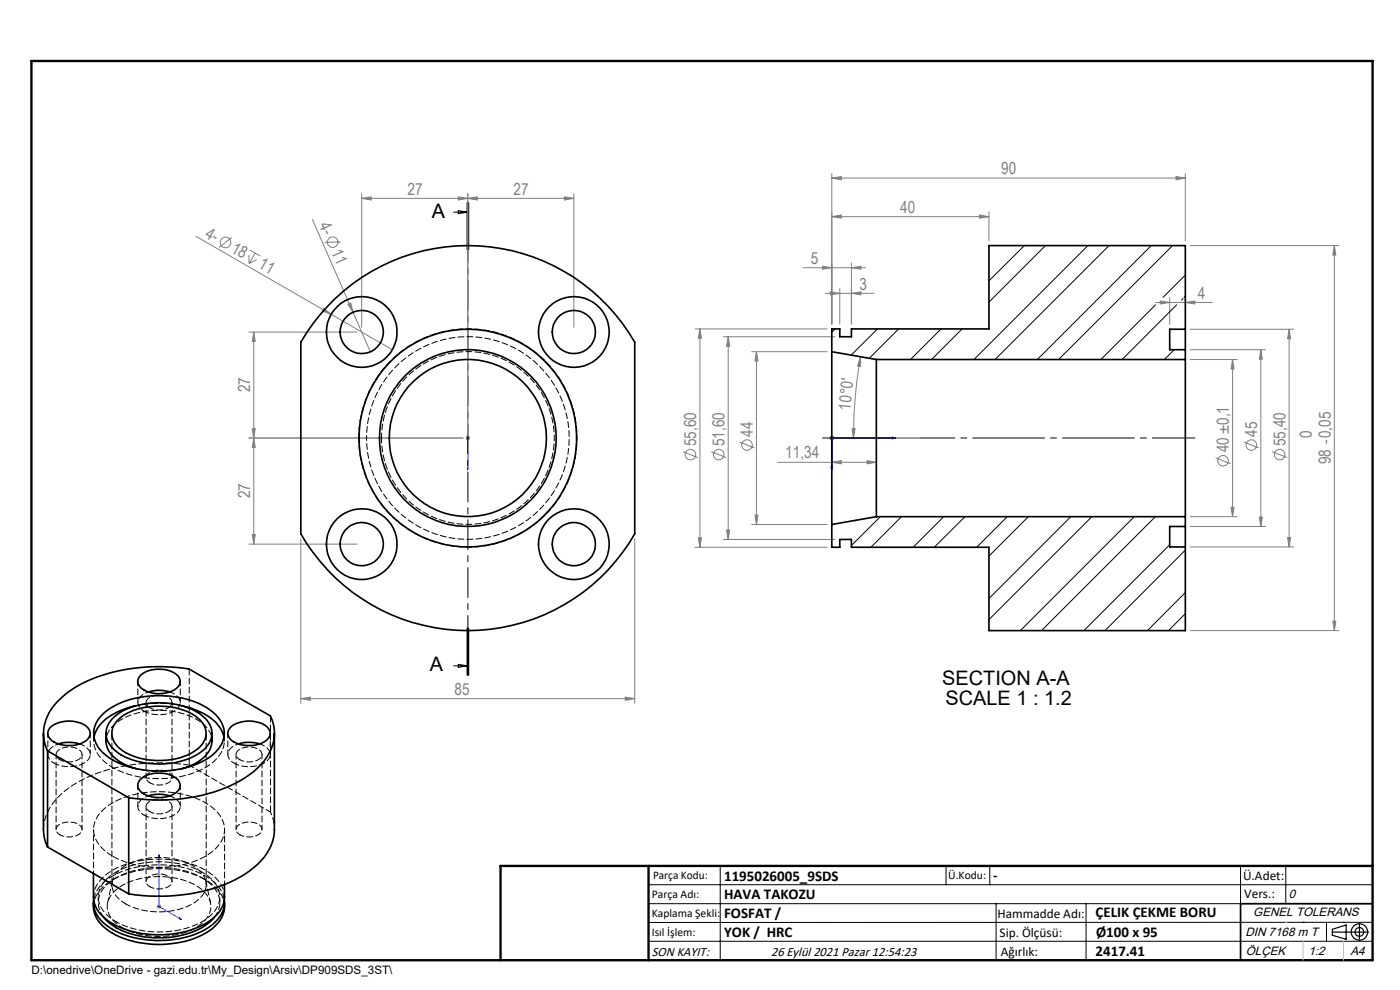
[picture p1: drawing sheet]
<svg xmlns="http://www.w3.org/2000/svg" width="297mm" height="210mm" viewBox="0 0 297 210" stroke-linecap="round" stroke-linejoin="round" font-family="sans-serif">
<g fill="none" stroke="#808080" stroke-width=".21">
<path d="M176.5 37.8l2-.3v.6zM176.5 36.8v31.9M176.5 37.8h75M249.5 37.5l2 .3-2 .3zM251.5 36.8v14.3M41.6 50.1l41.6 24.1M49.2 50.4l-2.7 2.1M52.8 54.1v1.8M53 53l2.2 1.3M54.2 53.7l-1.4 2.2M54.5 55.1l-1.7 .8M66.3 46.6l12.3 28"/>
<path d="M72.3 51.3l-3.4 .1M76.7 42.1l2-.3v.6zM76.7 41.1v28.3M76.7 42.1h45M97.2 41.8l2 .3-2 .3zM99.2 42.1l2-.3v.6zM99.2 41.1v50.8M119.7 41.8l2 .3-2 .3zM121.7 41.1v28.3M170.4 56.8h13.2M174.5 56.5l2 .3-2 .3zM176.5 46l2-.4v.7z"/>
<path d="M176.5 46h33.3M180.6 56.8l2-.3v.6zM180.6 55.8v12.9M207.8 45.6l2 .4-2 .3zM209.8 44.9v6.2M252.5 52.1h31.6M283.1 52.1l.3 2h-.6zM283.1 52.1v81.7M52.8 70.4h22.9M53.8 70.4v45M53.8 70.4l.4 2h-.7zM68.7 65.4l1.5 1.3-1.8-.7z"/>
<path d="M73.8 64.5l.6-.2 .5 1.9zM147.5 69.8h28M148.5 69.8l.3 1.9h-.7zM148.5 69.8v46.3M153.5 71.4h23.6M154.5 71.4l.3 2h-.7zM154.5 71.4v43M159.5 74.6h16M160.5 74.6l.3 2h-.6zM160.5 74.6v36.7M175.1 62.2h10.3M176.1 61.9l2.1 .3-2.1 .3z"/>
<path d="M178.2 61.2v7.5M180.6 62.2l2-.3v.6zM182.6 75.7v2l-.7-.1zM182.6 75.7a101.4 101.4 0 0 0-1.6 17.2M245.1 64.2h12.1M246.1 63.8l2 .4-2 .3zM248.1 63.1v5.8M251.5 64.2l2-.4v.7zM252.5 69.8h22M252.5 74.2h16M252.5 76.3h10M261.5 76.3l.3 2h-.6z"/>
<path d="M261.5 76.3v33.3M267.5 74.2l.3 2h-.6zM267.5 74.2v37.5M273.5 69.8l.3 2.1h-.6zM273.5 69.8v46.2M52.8 92.9h45.4M53.5 90.9h.7l-.4 2zM53.8 92.9l.4 2h-.7zM98.7 92.9h1M98.9 92.6l.7 .7M99.2 92.4v1M99.6 92.6l-.7 .7"/>
<path d="M144.9 95.8l3.2 1.3M150.9 95.8l3.2 1.3M156.9 93.8l3.2 1.2M165 98.1h20.9M176 92.9h1M176.1 92.6l.7 .7M176.5 98.1l2-.4v.7zM176.5 92.4v1M176.8 92.6l-.7 .7M180.8 90.9h.6l-.4 2zM183.9 97.7l2 .4-2 .3zM257.9 97.1l3.2 1.3"/>
<path d="M263.9 93.8l3.2 1.2M269.9 95.8l3.2 1.3M52.8 115.4h22.9M53.5 113.4h.7l-.4 2zM63.8 114.3v34.9M134.7 114.3v34.9M147.5 116.1h28M148.1 114.1h.7l-.3 2zM153.5 114.4h23.6M154.1 112.4h.7l-.3 2zM159.5 111.3h16M160.2 109.2h.6l-.3 2.1z"/>
<path d="M252.5 116h22M252.5 111.7h16M252.5 109.6h10M261.2 107.6h.6l-.3 2zM267.2 109.7h.6l-.3 2zM273.2 114h.6l-.3 2zM252.5 133.8h31.6M282.8 131.8h.6l-.3 2zM63.8 148.2l2-.3v.6zM63.8 148.2h70.9M132.6 147.9l2.1 .3-2.1 .3zM33.2 192.3h1"/>
<path d="M33.4 191.9l.7 .7M33.7 191.8v1M34.1 191.9l-.7 .7"/>
<circle cx="47.8" cy="51.4" r="1.13"/>
<circle cx="70.6" cy="51.4" r="1.11"/>
<circle cx="146.5" cy="96.4" r="1.12"/>
<circle cx="152.5" cy="96.4" r="1.12"/>
<circle cx="158.5" cy="94.4" r="1.12"/>
<circle cx="259.5" cy="97.7" r="1.12"/>
<circle cx="265.5" cy="94.4" r="1.12"/>
<circle cx="271.5" cy="96.4" r="1.12"/>
</g>
<g fill="none" stroke="#000" stroke-width=".25">
<path d="M282.6 197.7h7.8M282.6 197.1l3-.9v3l-3-.8zM288.4 195.8v3.8M106.2 203.7h185"/>
<circle cx="288.4" cy="197.7" r="1.74"/>
<circle cx="288.4" cy="197.7" r=".93"/>
</g>
<path d="M99.2 99.7v-.7v.7M99.2 92.8v.3zM99.2 92.9h.1M99.2 92.9v6.8M176.3 99h.3l-.1 .7zM189.3 92.8l.7 .1-.7 .2zM190 92.9h-13.5v6.8M33.7 181.2l.1 .7-.2-.2zM33.7 181.2v11.1l4.8 2.8M38 194.7l.5 .4-.5-.2z" fill="none" stroke="#00f" stroke-width=".21"/>
<path d="M253.5 92.9h-79" fill="none" stroke="#000" stroke-width=".21" stroke-dasharray="15.2 1.3 1.3 1.3" stroke-dashoffset="6.2"/>
<path d="M99.3 43v100.2" fill="none" stroke="#000" stroke-width=".21" stroke-dasharray="6.3 1.3 1.3 1.3" stroke-dashoffset="3.9"/>
<g fill="none" stroke="#000" stroke-width=".21">
<path d="M96.2 45h3M97.2 44.7l2 .3-2 .3zM99.1 43v10M99.3 43v10M99.4 43v10M99.1 133.2v10M99.3 133.2v10M99.4 133.2v10zM96.2 141.2h3M97.2 140.9l2 .3-2 .4zM137.6 187.7h153.6M137.6 191.7h153.6"/>
<path d="M137.6 199.7h153.6M152.8 183.7v20M200.7 183.7v4M210 183.7v4M211.3 191.7v12M230.4 191.7v12M263.2 183.7v20M272.8 183.7v8M276.4 195.6h.1M281.4 195.6v4.1M285 195.6h.1M291.2 195.6l-153.6 .1"/>
</g>
<path d="M291.2 191.7h-28v12" fill="none" stroke="#000" stroke-width=".35"/>
<path d="M6.7 12.9h284.5v190.8h-284.5zM137.6 183.7v20M291.2 183.7h-185v20" fill="none" stroke="#000" stroke-width=".5"/>
<path d="M176.5 92.9h18.6" fill="none" stroke="#c0c0c0" stroke-width=".21" stroke-dasharray="15.2 1.3 1.3 1.3" stroke-dashoffset="7.8"/>
<path d="M276.4 199.7v4M285 199.7v4" fill="none" stroke="#c0c0c0" stroke-width=".21"/>
<path d="M272.8 195.6h.1" fill="none" stroke="#c0c0c0" stroke-width=".25"/>
<path d="M182.6 75.7v2l-.7-.1zM180.8 90.9h.6l-.4 2z" fill="#808080"/>
<g fill="#00f">
<path d="M99.2 99v.7zM99.2 92.8v.3z"/>
<path d="M176.3 99h.3l-.1 .7zM189.3 92.8l.7 .1-.7 .2zM176.3 99h.3l-.1 .7zM189.3 92.8l.7 .1-.7 .2zM38 194.7l.5 .4-.5-.2zM33.7 181.2l.1 .7-.2-.2z"/>
</g>
<g fill="#808080">
<path d="M73.8 64.5l.6-.2 .5 1.9z"/>
<path d="M68.7 65.4l1.5 1.3-1.8-.7z"/>
<path d="M132.6 147.9l2.1 .3-2.1 .3zM63.8 148.2l2-.3v.6z"/>
<path d="M97.2 41.8l2 .3-2 .3zM76.7 42.1l2-.3v.6zM251.5 64.2l2-.4v.7zM246.1 63.8l2 .4-2 .3zM183.9 97.7l2 .4-2 .3zM176.5 98.1l2-.4v.7zM207.8 45.6l2 .4-2 .3zM176.5 46l2-.4v.7zM180.6 56.8l2-.3v.6zM174.5 56.5l2 .3-2 .3z"/>
<path d="M53.5 90.9h.7l-.4 2zM53.8 70.4l.4 2h-.7z"/>
<path d="M53.8 92.9l.4 2h-.7zM53.5 113.4h.7l-.4 2zM273.5 69.8l.3 2.1h-.6zM273.2 114h.6l-.3 2zM267.5 74.2l.3 2h-.6zM267.2 109.7h.6l-.3 2zM261.5 76.3l.3 2h-.6zM261.2 107.6h.6l-.3 2zM148.5 69.8l.3 1.9h-.7zM148.1 114.1h.7l-.3 2zM283.1 52.1l.3 2h-.6zM282.8 131.8h.6l-.3 2zM160.5 74.6l.3 2h-.6zM160.2 109.2h.6l-.3 2.1zM154.5 71.4l.3 2h-.7zM154.1 112.4h.7l-.3 2z"/>
<path d="M99.2 42.1l2-.3v.6zM119.7 41.8l2 .3-2 .3zM176.5 37.8l2-.3v.6zM249.5 37.5l2 .3-2 .3zM176.1 61.9l2.1 .3-2.1 .3zM180.6 62.2l2-.3v.6z"/>
</g>
<g fill="none" stroke="#000" stroke-width=".35">
<path d="M71.2 63.3a40.9 40.9 0 0 1 63.5 9.3v40.6a40.8 40.8 0 0 1-70.9 0v-40.6a40.7 40.7 0 0 1 7.4-9.3zM176.5 74.6v36.7M176.5 74.6l9.4 1.7M185.9 76.3v33.3M185.9 76.3h65.6M251.5 76.3v33.3M251.5 69.8v4.4M251.5 69.8v-17.7h-41.7v17.7h-29.2v1.6h-2.4v-1.6h-1.7v4.8M251.5 74.2v2.1M251.5 69.8h-3.4v4.4h3.4M176.5 111.3v4.8h1.7v-1.7h2.4v1.7h29.2v17.7h41.7v-17.8M185.9 109.6l-9.4 1.7"/>
<path d="M185.9 109.6h65.6M251.5 111.7v4.3M251.5 109.6v2.1M251.5 111.7h-3.4v4.3h3.4M9.2 155.6v20.8a7.9 7.9 0 0 0 .9 3.3M10.1 159.3a9.3 9.3 0 0 1 2.8-11.1 28.2 28.2 0 0 1 15.9-6.5 41.2 41.2 0 0 1 11.3 .2l17.3 10a9.3 9.3 0 0 1-2.8 11.1 29.4 29.4 0 0 1-17.3 6.6l-4.4 .1-5.6-.5M10.1 159.3l17.2 9.9M10.1 159.3v20.4M10.8 154.2a6.4 6.4 0 0 1 7.9 .2 2 2 0 0 1-1.2 3.2 6.7 6.7 0 0 1-6.8-.8 1.7 1.7 0 0 1 .1-2.6zM12.4 157.8a8 8 0 0 1 4.5 0M21.6 151.7a16.3 16.3 0 0 1 11-4.1 18.2 18.2 0 0 1 13.2 4 5.2 5.2 0 0 1-.2 8.1 17.5 17.5 0 0 1-12.3 3.8 17.6 17.6 0 0 1-11.3-3.7 5.3 5.3 0 0 1-.4-8.1zM22.5 155.6a5.7 5.7 0 0 0 3.3 6.2l3 1.2"/>
<path d="M23.8 152.5a14.5 14.5 0 0 1 11.1-3.4 13.2 13.2 0 0 1 9 3.6 4.3 4.3 0 0 1-.7 6.4 16.4 16.4 0 0 1-14.3 2.3 8.6 8.6 0 0 1-6.2-4.6 4.4 4.4 0 0 1 1.1-4.3zM25.3 152.5a14.2 14.2 0 0 1 11.7-2.4 9.4 9.4 0 0 1 6.2 3.6 3.9 3.9 0 0 1-1.5 5.4 15 15 0 0 1-16.2-.3 3.9 3.9 0 0 1-.2-6.3zM28.8 149.7a13.1 13.1 0 0 0-8.1 4.7l-.8 2M29.9 143.2a6.5 6.5 0 0 1 7.9 .2 1.85 1.85 0 0 1-.8 2.9 6.4 6.4 0 0 1-7.4-.8 1.63 1.63 0 0 1 .3-2.3zM31.5 146.8a7.2 7.2 0 0 1 4.5 0M38.6 149.7a13.1 13.1 0 0 1 8 4.6l.9 2.1M45 155.6a6.2 6.2 0 0 1-4.4 6.7l-2 .7M49 154.2a6.4 6.4 0 0 1 7.9 .2 1.82 1.82 0 0 1-.8 2.9 6.6 6.6 0 0 1-7.2-.5 1.73 1.73 0 0 1 .1-2.6zM50.6 157.8a8 8 0 0 1 4.5 0M58.2 155.6v20.4a11.2 11.2 0 0 1-5.2 8.7 34.3 34.3 0 0 1-21.5 5.4l-4.2-.5M10.1 179.7l17.2 9.9M27.3 169.2v20.4"/>
<path d="M29.9 165.2a6.5 6.5 0 0 1 7.9 .2 1.86 1.86 0 0 1-.8 3 6.8 6.8 0 0 1-7.2-.5 1.7 1.7 0 0 1 .1-2.7zM31.5 168.8a7.2 7.2 0 0 1 4.5 0M19.8 185.3v5a6.4 6.4 0 0 0 3.4 5.2 21.2 21.2 0 0 0 21.2-.1 6.4 6.4 0 0 0 3.2-5.1v-2.7M19.8 191.5a6.4 6.4 0 0 0 3.4 6 21.2 21.2 0 0 0 21.2-.1 6.4 6.4 0 0 0 3.2-5.9M19.9 190.9a6.1 6.1 0 0 0 3.3 5.8 21.3 21.3 0 0 0 16.3 2.1 11.1 11.1 0 0 0 7.7-5.4 4.5 4.5 0 0 0 .4-2.5M21.9 194.5a13.2 13.2 0 0 0 8.8 4.2 19.3 19.3 0 0 0 12.8-2.4l1.2-.9 .8-.9"/>
<circle cx="76.7" cy="70.4" r="4.6"/>
<circle cx="76.7" cy="70.4" r="7.5"/>
<circle cx="121.7" cy="70.4" r="7.5"/>
<circle cx="121.7" cy="70.4" r="4.6"/>
<circle cx="99.2" cy="92.9" r="16.7"/>
<circle cx="99.2" cy="92.9" r="18.7"/>
<circle cx="99.3" cy="92.9" r="23.1"/>
<circle cx="76.7" cy="115.4" r="4.6"/>
<circle cx="76.7" cy="115.4" r="7.5"/>
<circle cx="121.7" cy="115.4" r="7.5"/>
<circle cx="121.7" cy="115.4" r="4.6"/>
</g>
<g fill="none" stroke="#000" stroke-width=".21" stroke-dasharray="1.3 .6" stroke-dashoffset=".3">
<path d="M76.1 92.9a23.2 23.2 0 0 0 34.2 20.4 23.2 23.2 0 0 0 1.5-39.8 23.2 23.2 0 0 0-35.6 17.7l-.1 1.7M10.2 155.5v4.5M29.2 144.5v4.5M31 149v15.9M38.2 149v-4.5M48.3 155.5v4.5M11.9 160v16M17.4 176v-16M19.2 160v-4.5M29.2 166.6v4.5M31 171.1v15.9M36.5 164.9v-15.9"/>
<path d="M38.2 171.1v-4.5M50.1 160v16M55.6 176v-16M57.3 160v-4.5M36.5 187v-15.9M47.6 190.2a6.7 6.7 0 0 0-3.7-5.4 21.5 21.5 0 0 0-20.5 .1 6.6 6.6 0 0 0-3.6 5.3M47.6 192.3a6.7 6.7 0 0 0-3.7-5.5 21.5 21.5 0 0 0-20.5 .1 6.6 6.6 0 0 0-3.6 5.4"/>
</g>
<path d="M77.8 92.9a21.5 21.5 0 0 0 31.7 18.9 21.5 21.5 0 0 0 1.5-36.9 21.5 21.5 0 0 0-33.2 16.3v1.7M45 157.2a5.5 5.5 0 0 0-3.3-4.6 17.2 17.2 0 0 0-16.9 .6 5.1 5.1 0 0 0-2.3 4M19.8 176v9.3M23.9 162.8a21.3 21.3 0 0 0 20.5-.5 6.1 6.1 0 0 0 3.1-5.9" fill="none" stroke="#000" stroke-width=".21" stroke-dasharray="1.3 .6" stroke-dashoffset=".7"/>
<path d="M80.9 92.9a18.3 18.3 0 0 0 27.1 16.1 18.3 18.3 0 0 0 1.3-31.4 18.3 18.3 0 0 0-28.3 13.8l-.1 1.5M30.6 150.8a6.6 6.6 0 0 0 7.1-.6 1.93 1.93 0 0 0-1-3.1l-.7-.3M11.5 161.9a6.6 6.6 0 0 0 7.1-.7 1.93 1.93 0 0 0-1-3.1l-.7-.3M30.6 172.9a6.6 6.6 0 0 0 7.1-.6 1.93 1.93 0 0 0-1-3.2l-.7-.3M40.1 162.3l17.3 10M49.7 161.9a6.6 6.6 0 0 0 7.1-.7 1.93 1.93 0 0 0-1-3.1l-.7-.3M23.8 186.9l-1 4.6M26.7 191.7a15.3 15.3 0 0 0 15-.5 4 4 0 0 0 .3-6.8 15 15 0 0 0-13.6-1.6 6.5 6.5 0 0 0-4.6 4.2 4.7 4.7 0 0 0 2.9 4.7M44.7 191.5l-1-4.6" fill="none" stroke="#000" stroke-width=".21" stroke-dasharray="1.3 .6" stroke-dashoffset=".2"/>
<g fill="none" stroke="#000" stroke-width=".21">
<path d="M217.3 52.1l-7.5 7.5M221.8 52.1l-12 12M230.8 52.1l-24.2 24.2M235.3 52.1l-24.2 24.2M244.2 52.1l-24.1 24.2M248.7 52.1l-24.1 24.2M251.5 58.3l-4.8 4.8M177.2 69.8l-.7 .7M186.2 69.8l-5.6 5.5M190.6 69.8l-6.2 6.2M199.6 69.8l-6.5 6.5M204.1 69.8l-6.5 6.5"/>
<path d="M245.1 64.7l-11.6 11.6M249.1 74.2l-2.1 2.1M249.6 64.7l-11.5 11.6M251 63.3l-.4 .4M251.5 62.8l-.3 .3M186.8 109.6l-6.2 6.1M191.2 109.6l-6.5 6.5M200.2 109.6l-6.5 6.5M204.7 109.6l-6.5 6.5M213.7 109.6l-6.5 6.5M218.2 109.6l-8.4 8.4M227.2 109.6l-17.4 17.4"/>
<path d="M231.6 109.6l-21.8 21.8M240.6 109.6l-24.1 24.2M245.1 109.6l-24.2 24.2M248.1 115.6l-18.2 18.2M251.5 116.7l-17.1 17.1M251.5 125.7l-8.1 8.1M251.5 130.2l-3.6 3.6"/>
</g>
<path d="M40.1 162.3v-20.4M57.4 172.3v-20.5" fill="none" stroke="#000" stroke-width=".21" stroke-dasharray="1.3 .6"/>
<path d="M12.4 157.8a2.64 2.64 0 0 0-2.2 2.5l.5 1 .8 .6M31.5 146.8a2.64 2.64 0 0 0-2.2 2.5l.5 1 .8 .5M50.6 157.8a2.64 2.64 0 0 0-2.2 2.5l.5 1 .8 .6M31.5 168.8a2.64 2.64 0 0 0-2.2 2.6l.5 .9 .8 .6M58.2 176v-.5a8.7 8.7 0 0 0-.8-3.2M20.8 190.2v1.3M46.6 191.5v-1.3" fill="none" stroke="#000" stroke-width=".21" stroke-dasharray="1.3 .6" stroke-dashoffset=".6"/>
<path d="M20 156.4a6 6 0 0 0 3.2 6l.7 .4M31.8 150.1a1.23 1.23 0 0 1-.8-1.3 1.23 1.23 0 0 1 1.1-1 3.5 3.5 0 0 1 4.3 .9 1.62 1.62 0 0 1-1.6 1.8l-1.3 .1-1.7-.5M38.7 149.7a23.5 23.5 0 0 0-9.9 0M12.7 161.2a1.23 1.23 0 0 1-.8-1.3 1.23 1.23 0 0 1 1.1-1.1 3.5 3.5 0 0 1 4.4 .9 1.62 1.62 0 0 1-1.7 1.8l-1.3 .1-1.7-.4M12.7 177.1a3.8 3.8 0 0 0 4.6-.6 1.39 1.39 0 0 0-1.3-1.9 3.6 3.6 0 0 0-4 1v.8l.7 .7M28.8 163a18.8 18.8 0 0 0 9.9 0M31.8 172.2a1.23 1.23 0 0 1-.8-1.3 1.23 1.23 0 0 1 1.1-1.1 3.5 3.5 0 0 1 4.3 1 1.62 1.62 0 0 1-1.6 1.7l-1.3 .1-1.7-.4M31.8 166.1a3.8 3.8 0 0 0 4.6-.7 1.39 1.39 0 0 0-1.3-1.8 3.6 3.6 0 0 0-4 1v.8l.7 .7M50.9 161.2a1.23 1.23 0 0 1-.8-1.3 1.23 1.23 0 0 1 1.1-1.1 3.5 3.5 0 0 1 4.3 .9 1.62 1.62 0 0 1-1.6 1.8l-1.4 .1-1.6-.4M50.9 177.1a3.8 3.8 0 0 0 4.5-.6 1.39 1.39 0 0 0-1.2-1.9 3.6 3.6 0 0 0-4 1v.8l.7 .7M31.8 188.1a3.8 3.8 0 0 0 4.6-.6 1.39 1.39 0 0 0-1.3-1.9 3.6 3.6 0 0 0-4 1v.8l.7 .7" fill="none" stroke="#000" stroke-width=".21" stroke-dasharray="1.3 .6" stroke-dashoffset=".4"/>
<path d="M40.1 162.3a37.9 37.9 0 0 0-23.7 3.7 13 13 0 0 0-7.1 8.7l-.1 1.3M45.5 194.5a4.8 4.8 0 0 0-.8-6.9 17.3 17.3 0 0 0-13-3.5 14.6 14.6 0 0 0-9.5 4 4.7 4.7 0 0 0-.2 6.4" fill="none" stroke="#000" stroke-width=".21" stroke-dasharray="1.3 .6" stroke-dashoffset=".1"/>
<path d="M23.9 181.6a21.4 21.4 0 0 0 20.6-.5 6 6 0 0 0 3-6.3 8.8 8.8 0 0 0-6-5.5 21.8 21.8 0 0 0-18.1 1.3 6.3 6.3 0 0 0-3.5 6.2 7.4 7.4 0 0 0 4 4.8M47.6 190.9a7.6 7.6 0 0 0-4.4-5.3 21.6 21.6 0 0 0-19.8 .5 7.1 7.1 0 0 0-3.5 4.8" fill="none" stroke="#000" stroke-width=".21" stroke-dasharray="1.3 .6" stroke-dashoffset="-.1"/>
<path d="M24.6 195.5a19.9 19.9 0 0 0 19-.4 5.6 5.6 0 0 0 2.9-6 8.2 8.2 0 0 0-5.2-4.9 20.1 20.1 0 0 0-17.4 1.2 5.6 5.6 0 0 0-2.9 6 7.2 7.2 0 0 0 3.6 4.1M26 196.8a16.8 16.8 0 0 0 16.4-.6 4.4 4.4 0 0 0 .3-7.6 16.4 16.4 0 0 0-14.1-1.9 8 8 0 0 0-5.7 4.6 4.7 4.7 0 0 0 2.4 5.1l.7 .4M47.6 187.6v-11.6" fill="none" stroke="#000" stroke-width=".21" stroke-dasharray="1.3 .6" stroke-dashoffset=".5"/>
<path d="M19.9 155.5v1.7M47.6 157.2v-1.7" fill="none" stroke="#000" stroke-width=".21" stroke-dasharray="1.3 .6" stroke-dashoffset=".8"/>
<path d="M23.7 155.5v32.2M43.7 187.7v-32.2" fill="none" stroke="#000" stroke-width=".21" stroke-dasharray="1.3 .6" stroke-dashoffset="-.2"/>
<g font-size="4.2">
<text x="91.6" y="46.2">A</text>
<text x="91.2" y="142.2">A</text>
<text x="199.9" y="145.3">SECTION A-A</text>
<text x="200.6" y="149.6">SCALE 1 : 1.2</text>
</g>
<g font-size="3.5" fill="#808080">
<text x="86.4" y="41.3">27</text>
<text x="108.9" y="41.3">27</text>
<text x="212.4" y="37">90</text>
<text x="67.7" y="47.7" transform="rotate(66 67.7 47.7)">4-</text>
<text x="191" y="45.1">40</text>
<text x="43.3" y="50.2" transform="rotate(30 43.3 50.2)">4-</text>
<text x="48.8" y="53.4" transform="rotate(30 48.8 53.4)">18</text>
<text x="70.2" y="53.5" transform="rotate(66 70.2 53.5)">11</text>
<text x="54.7" y="56.7" transform="rotate(30 54.7 56.7)">11</text>
<text x="172" y="56">5</text>
<text x="182.3" y="61.4">3</text>
<text x="254.1" y="63.3">4</text>
<text x="53.1" y="83.2" transform="rotate(-90 53.1 83.2)">27</text>
<text x="180.4" y="87.1" transform="rotate(-85 180.4 87.1)">10°0'</text>
<text x="147.7" y="94.6" transform="rotate(-90 147.7 94.6)">55,60</text>
<text x="153.7" y="94.6" transform="rotate(-90 153.7 94.6)">51,60</text>
<text x="159.7" y="92.6" transform="rotate(-90 159.7 92.6)">44</text>
<text x="260.7" y="96" transform="rotate(-90 260.7 96)">40 ±0,1</text>
<text x="266.7" y="92.6" transform="rotate(-90 266.7 92.6)">45</text>
<text x="272.7" y="94.6" transform="rotate(-90 272.7 94.6)">55,40</text>
<text x="278.3" y="92.9" transform="rotate(-90 278.3 92.9)">0</text>
<text x="166.6" y="97.2">11,34</text>
<text x="282.3" y="98.4" transform="rotate(-90 282.3 98.4)">98 -0,05</text>
<text x="53.1" y="105.7" transform="rotate(-90 53.1 105.7)">27</text>
<text x="96.4" y="147.4">85</text>
</g>
<g font-size="3.2">
<text x="153.6" y="186.8">1195026005_9SDS</text>
<text x="153.6" y="190.8">HAVA TAKOZU</text>
<text x="210.7" y="186.6">-</text>
<text x="153.6" y="194.8">FOSFAT /</text>
<text x="232.4" y="194.5">ÇELIK ÇEKME BORU</text>
<text x="153.6" y="198.8">YOK / HRC</text>
<text x="232.4" y="202.8">2417.41</text>
<text x="232.5" y="198.8">Ø100 x 95</text>
</g>
<g font-size="2.8">
<text x="263.7" y="186.7">Ü.Adet:</text>
<text x="263.9" y="190.5">Vers.:</text>
<text x="211.6" y="194.8">Hammadde Adı:</text>
<text x="138.3" y="202.8">SON KAYIT:</text>
<text x="163.6" y="202.8">26 Eylül 2021 Pazar 12:54:23</text>
<text x="212.1" y="198.7">Sip. Ölçüsü:</text>
<text x="212.3" y="202.7">Ağırlık:</text>
</g>
<g font-size="2.6">
<text x="273.4" y="190.4">0</text>
<text x="265.9" y="194.4">GENEL TOLERANS</text>
<text x="264.2" y="198.5">DIN 7168 m T</text>
<text x="264.3" y="202.6">ÖLÇEK</text>
<text x="277.6" y="202.6">1:2</text>
<text x="286.5" y="202.6">A4</text>
</g>
<g font-size="2.5">
<text x="138.3" y="190.5">Parça Adı:</text>
<text x="138.5" y="186.5">Parça Kodu:</text>
<text x="201.2" y="186.5">Ü.Kodu:</text>
<text x="138.3" y="194.5">Kaplama Şekli:</text>
<text x="138.3" y="198.6">Isıl İşlem:</text>
<text x="6.7" y="206.7">D:\onedrive\OneDrive - gazi.edu.tr\My_Design\Arsiv\DP909SDS_3ST\</text>
</g>
</svg>
